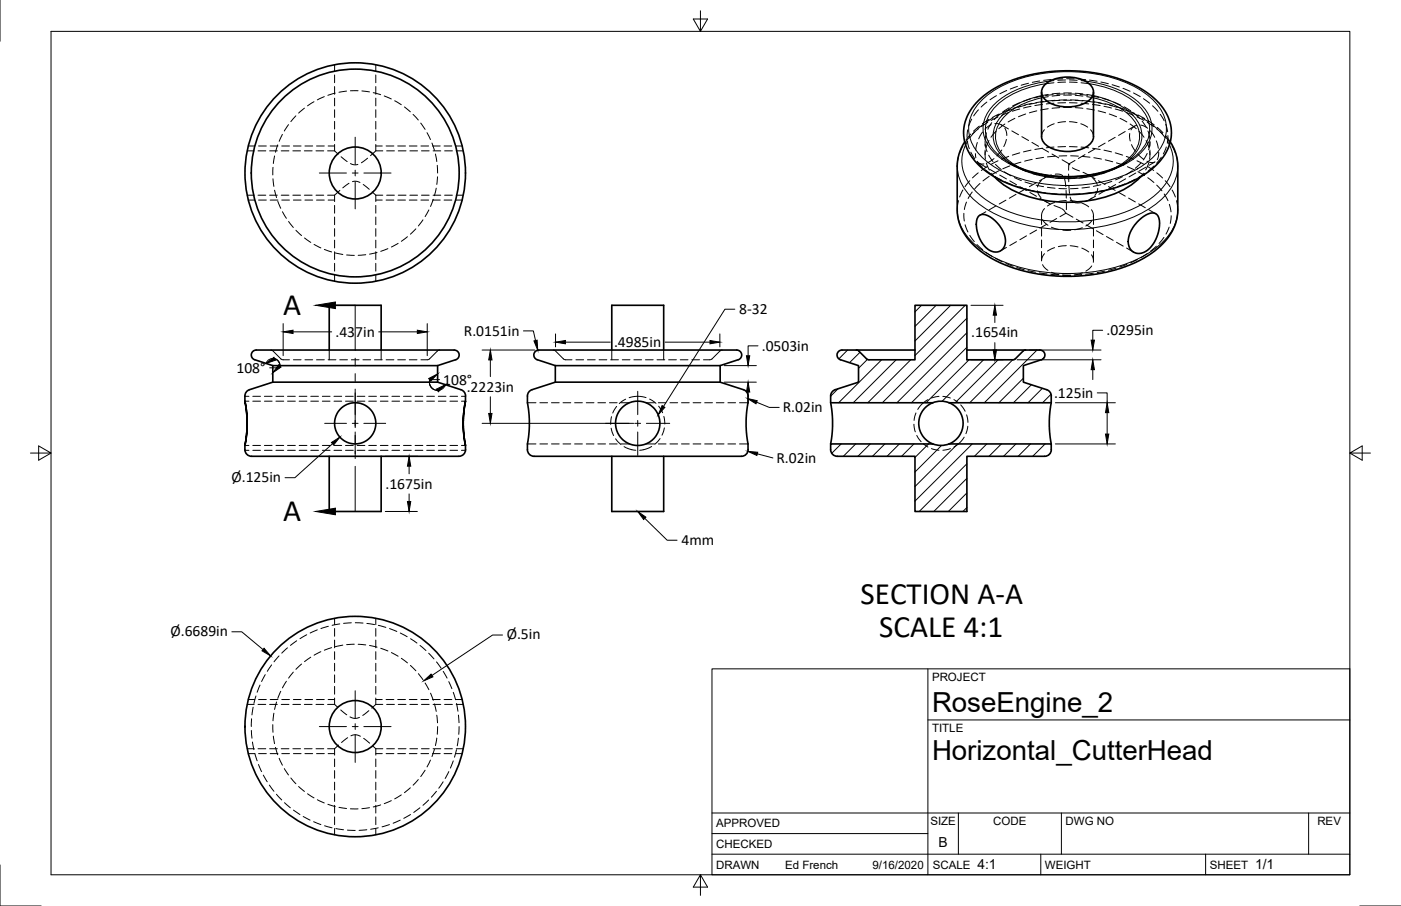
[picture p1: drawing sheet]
<svg xmlns="http://www.w3.org/2000/svg" width="432mm" height="279mm" viewBox="0 0 432 279" stroke-linecap="round" stroke-linejoin="round" font-family="sans-serif">
<!-- layer: Visible -->
<g fill="none" stroke="#000" stroke-width=".51">
<path d="M301.8 30.8l3.5-2.8 4-2.2 4.2-1.6 5.3-1.4 4.9-.7 4.6-.3 6.1 .3 4.8 .7 5.3 1.4 4.2 1.6 4 2.2 3.5 2.8 2.8 3.4 1.4 2.8 .6 3.2-.2 3.2-.7 2.2-1.1 2-1.4 2-2 2-4.5 3.2-5.2 2.4-6.3 1.7-7.1 1h-7.3l-7.5-1.1-5.5-1.6-5.8-2.7-2.3-1.5-2.3-1.9-1.5-1.7-1.6-2.2-.9-2.1-.7-2.4-.1-2.3 .2-2 .7-2.1 1.1-2.1zM321 28.4v13.7a4.9 4.9 0 0 0 4.3 4.1 11.4 11.4 0 0 0 10.8-2l.8-1.3 .1-.8v-13.7M321.9 26.3a11.4 11.4 0 0 1 14.3 0 3.3 3.3 0 0 1-1.5 5.3 12.2 12.2 0 0 1-12.2-.5 3.1 3.1 0 0 1-.6-4.8zM297.3 43.8l-1.3 2.4-.9 3.6-.1 15.2 .7 4 1.1 2.3 1.2 2 2.2 2.4 3.2 2.6 3.5 2.1 3 1.3 4.2 1.5 4.5 1.1 5.1 .7 4.1 .2 4.9-.1 5.2-.6 4.6-.9 4.3-1.3 4.3-1.9 3.3-1.9 2.5-1.9 2.8-2.9 1.6-2.4 .8-1.7 .6-1.9 .3-2.7-.1-15.2-.9-3.6-1.3-2.4M306.5 54.5a29.3 29.3 0 0 0 19 7.7 35.6 35.6 0 0 0 24.2-5.9l1.8-1.8M311 50.2l4.4 2 3.8 1.2 4.5 .8 5 .3 5.6-.3 4.5-.8 3.9-1.2 4.3-2M301.6 66.6l.6-.3 .9-.2 2.1 .8 1.9 1.6 1.7 2.2 .8 1.9 .3 1.8-.4 1.8-1 1.1-1.3 .4-1.6-.2-1.6-1-1.5-1.9-1.1-2.3-.4-2v-2.2zM350.6 68.3l2.6-2 1.3-.5 1-.1 .9 .3 .5 .7 .5 2.1-.5 3.1-1.4 3.2-1.9 2.1-1.1 .7-1.4 .3-1.1-.2-1.3-.8-.6-.9-.4-1.6 .1-1.3 .6-1.8 .9-1.6zM84.1 117.9h50.8M84.1 112.8h50.8M84.1 112.8l-5.6-1.9a1.6 1.6 0 0 1-.9-2 1.6 1.6 0 0 1 2.1-.9h59.2a1.78 1.78 0 0 1 2 .4 1.78 1.78 0 0 1 .3 2.1l-.7 .4-5.6 1.9M84.1 117.9l-7.2 2.3a2.04 2.04 0 0 0-1.4 1.9v1.6"/>
<path d="M84.1 112.8v5.1M101.5 108v-13.9h16v13.9M134.9 117.9l7.2 2.3a2.04 2.04 0 0 1 1.4 1.9v1.6M134.9 112.8v5.1M171.2 117.9l-7.2 2.3a2.04 2.04 0 0 0-1.4 1.9v2.1l.6 5.3-.2 3.9-.4 3.5a3.1 3.1 0 0 0 1 3.5 44 44 0 0 0 9.8 .3h47.4a39.5 39.5 0 0 0 8.8-.3 2.04 2.04 0 0 0 1-1.7l-.6-7.1 .1-3.9 .4-3.5a3.8 3.8 0 0 0-.5-3.5l-.8-.5-7.2-2.3M171.2 117.9h50.8M171.2 112.8h50.8M171.2 112.8l-5.6-1.9a1.6 1.6 0 0 1-.9-2 1.6 1.6 0 0 1 2-.9h59.3a1.78 1.78 0 0 1 2 .4 1.78 1.78 0 0 1 .3 2.1l-.8 .4-5.5 1.9M171.2 112.8v5.1M188.6 108v-13.9h16v13.9M222 112.8v5.1M263.9 108h-4.4a1.53 1.53 0 0 0-1.5 1.2 1.53 1.53 0 0 0 1 1.7l5.6 1.9v5.1l-7.2 2.3a2.04 2.04 0 0 0-1.4 1.9v2.1h31.5"/>
<path d="M263.9 108h18.1M264 107.9l.5 .2 3 2.8 14.5 .1v-16.9h16v16.9l14.5-.1 2.8-2.7 .8-.3M298 108h18.1M316.1 108h4.4a1.53 1.53 0 0 1 1.5 1.2 1.53 1.53 0 0 1-1 1.7l-5.6 1.9v5.1l7.2 2.3a2 2 0 0 1 1.4 1.9v2.1h-31.5l1.7 1 1.4 1.5 1 2 .2 1.7-.2 1.8-.8 2-1.5 1.6-1.8 1.1h31.5a3.1 3.1 0 0 1-1 3.5l-1 .3h-24v17h-16v-17h-24a2.04 2.04 0 0 1-2-2v-1.8h31.5M75.5 137.4a2.44 2.44 0 0 0 2 3.3h56.2a39.5 39.5 0 0 0 8.8-.3 2.58 2.58 0 0 0 1-3M75.5 123.7l.7 6.2-.1 3.6-.6 3.9 .7-6.2-.1-3.6zM143.5 123.7l-.7 6.2 .1 3.6 .6 3.9-.7-6.2 .1-3.6zM256 124.2l.6 5.3-.1 3.9-.5 3.5M287.5 124.2l-1.7 1-1.4 1.5-.8 1.5-.4 2 .2 2 .8 2 1.5 1.6 1.8 1.1M292.5 124.2l-1.4-.4-1.5-.1-2.1 .5M292.5 136.9l-2.1 .5-1.5-.1-1.4-.4M324 124.2l-.6 5.3 .1 3.9 .5 3.5"/>
<path d="M101.5 140.7v17h16v-17M188.6 140.7v17h16v-17"/>
<circle cx="109.5" cy="53.4" r="34"/>
<circle cx="109.5" cy="53.4" r="8"/>
<circle cx="109.5" cy="53.4" r="32"/>
<circle cx="109.5" cy="130.6" r="6.4"/>
<circle cx="196.6" cy="130.5" r="6.8"/>
<circle cx="109.5" cy="224.1" r="8"/>
<circle cx="109.5" cy="224.1" r="34"/>
</g>
<!-- layer: Hidden -->
<g fill="none" stroke="#000" stroke-width=".31">
<path d="M103.1 20v1.9M115.8 20v1.9M88.9 38.4l-1.3 2M91.2 35.7l-1.6 1.8M93.8 33.4l-1.8 1.5M96.8 31.4l-2 1.2M99.9 29.8l-2.1 1M103.1 23.1v2.4M103.1 26.7v2.4M103.1 30.3v2.4M103.1 33.8v2.4M103.1 37.4v2.4"/>
<path d="M103.3 28.7l-2.3 .7M106.8 28.1l-2.3 .3M110.4 28h-2.4M111.5 28l2.4 .3M115 28.6l2.3 .6M115.8 23.1v2.4M115.8 26.7v2.4M115.8 30.3v2.4M115.8 33.8v2.4M115.8 37.4v2.4M118.4 29.6l2.2 .9M121.6 31.1l2.1 1.2"/>
<path d="M124.7 33l1.8 1.5M127.3 35.3l1.6 1.7M129.7 38l1.3 1.9M301.8 38.9l-1.8 1.6M304.8 36.9l-2 1.3M305.5 38.5l-1.9 1.3M305.7 37.8l-1.2 2.1M306.6 38.1l1.2 .1 1.1 .5M307.9 35.2l-2.1 1.1M308.1 35.3l-1.7 1.6M308.6 38.5l2.2 1.3M309.7 39.5l.4 1 .2 1.3"/>
<path d="M309.7 38.2l-1.9 1.5M311 33.3l-1.9 1.2M311.2 33.8l-2.2 .9M312.8 36.5l-2.1 1.1M314.2 31.7l-2.1 1M314.6 32.7l-2.3 .7M316.1 35.2l-2.2 .8M317.6 30.5l-2.3 .8M318.1 31.9l-2.3 .5M319.6 34.2l-2.3 .6M321.1 29.7l-2.4 .5M321.6 31.3l-2.3 .4"/>
<path d="M323.1 33.5l-2.4 .4M324.6 29.2l-2.4 .3M324.9 38.2l-2.1 1M325.2 30.9l-2.4 .3M326.6 33.2l-2.3 .2M327.8 33.1h2.4M328.1 29l-2.3 .1M328.4 37.5l-2.3 .3M328.7 30.8l-2.4 .1M329.3 29h2.4M329.6 37.5l2.4 .3M329.9 30.8l2.4 .1"/>
<path d="M331.4 33.2l2.4 .2M332.9 29.1l2.3 .3M333.1 38.2l2.1 1M333.5 31l2.4 .2M334.9 33.5l2.4 .4M336.4 29.6l2.3 .5M337 31.4l2.4 .4M338.5 34.2l2.3 .6M339.9 30.4l2.2 .7M340.6 32l2.3 .6M341.9 35.2l2.2 .8M343.2 31.5l2.2 .9"/>
<path d="M344 32.9l2.3 .7M345.2 36.5l2.1 1.1M346.5 33l2 1.2M347.4 34l2.2 .9M348.3 38.2l1.9 1.5M349.4 34.9l1.8 1.6M349.7 38.9l-1.9 1.1M350.4 38.6l-1.2 .6-.6 .8M350.7 35.4l2.1 1.2M351.6 38.6l1.4 .4 .7 .6M352 37.4l1.3 1.9M353.8 37.2l1.9 1.3"/>
<path d="M356.7 39.3l1.7 1.6M76.2 46.5h2.1M79.5 46.5h2.4M83.1 46.5h2.4M84.1 51.6v2.4M84.1 55.1l.3 2.4M84.6 48.1l-.4 2.3M84.6 58.7l.6 2.2M85.6 44.7l-.7 2.2M86.7 46.5h2.3M87 41.4l-1 2.2M90.3 46.5h2.3"/>
<path d="M93.8 46.5h2.4M97.4 46.5h2.4M101 46.5h2.1M103.1 46.5l1.1 1M103.1 41v2.4M103.1 44.6v1.9M104.8 58.7l-1.7 1.5M105.1 48.3l1.9 1.5M107.6 56.5l-2 1.4M108 50.4l1.3 .4 1-.1M108.6 56l1-.1 1.3 .4M112 56.9l1.8 1.5"/>
<path d="M113.3 48.8l-1.9 1.4M114.7 59.2l1.1 1M115.8 46.5l-1.6 1.5M115.8 41v2.4M115.8 44.6v1.9M115.8 46.5h2.2M119.2 46.5h2.4M122.7 46.5h2.4M126.3 46.5h2.4M129.9 46.5h2.4M131.6 40.9l1.1 2.1M133.1 44.1l.8 2.3"/>
<path d="M133.5 46.5h2.3M134.2 47.5l.4 2.3M134.5 58l-.6 2.3M134.8 51l.1 2.4M134.9 54.5l-.3 2.4M137 46.5h2.4M140.6 46.5h2.2M299.2 41.3l-1.5 1.9M300.6 47.4l.2 1.2M301.2 49.7l1 .8h1.1M301.2 43.9l-.5 2.4M301.8 50.4l2.2 1.2"/>
<path d="M302.8 40.7l-1.2 2.1M303.6 43.6v1.5M303.6 46.3v1.5M303.7 44.5l.5 2.3M303.7 46.7v2.4M304 50.2l.9 2.2M304 41l-.4 2.3M304.7 47.9l1.3 1.9M304.8 43.3l-.9 2.3M305 52.2l2.1 1.2M305.6 53.4l.9 1.2M306.4 48.9l-2 1.3"/>
<path d="M306.8 50.7l1.8 1.6M307 40.5l-1.6 1.8M308.1 54l2.1 1.2M308.8 46.2l-1.5 1.9M309.5 53l2.1 1.2M310.2 43l-.8 2.2M311 50.2l2.9 1.6M311.2 55.8l2.1 1.2M311.8 40.4l2.1 1.2M312.6 54.8l2.2 .9M313.1 59.9l-2 1.2M314.3 57.6l2.1 1.2"/>
<path d="M314.9 42.1l2.1 1.2M315 52.3l2.2 .9M315.9 56.1l2.3 .7M316.3 58.2l-2.1 1.2M317.4 59.4l2.1 1.1M318.1 43.9l2 1.2M318.3 53.6l2.4 .6M319.3 57.1l2.3 .5M319.3 56.4l-2 1.2M319.7 58.8l.4 1.1 .7 1M321 55.6l-.8 1-.4 1.1M321.1 45.7l2.1 1.2"/>
<path d="M321.8 54.4l2.4 .4M321.9 40l-.5 .7-.4 1.4M322.2 54.7l-1.8 1.1M322.8 57.8l2.4 .2M324.1 54l-2.2 .9M324.2 47.5l2.1 1.2M325.2 53.7h1.4l.9 .5M325.4 54.9l2.3 .2M326.3 58.1l2.4 .1M327.3 49.3l2.2 1.2M328.1 55.2l.4 2.3M328.6 58.7l.1 2.4"/>
<path d="M329.4 53.7v2.3M329.5 57.3l.1 2.3M329.7 50.8l-.2-.3-.1 2M330.5 51.7l2.2 1M331.3 55l-2.4 .1M331.3 49.5l-1.8 1M332.3 58.1l-2.4 .1M333.8 53.1l2.1 1.1M334.4 47.7l-2 1.2M334.9 54.7l-2.4 .2M335.3 53.9l2.2 1.2M335.8 57.7l-2.3 .3"/>
<path d="M336.1 40l.6 .7 .3 1.4M336.8 55l1.4 1.9M337.5 45.9l-2.1 1.2M338.3 58.1l-.2 1.1-.7 1M338.3 53.9l-2.3 .5M338.5 55.7l2.1 1.2M339.3 57l-2.3 .5M340.6 44.1l-2.1 1.2M340.8 58.7l-2.1 1.2M341.7 57.5l2 1.2M341.8 52.9l-2.3 .7M342.7 55.9l-2.3 .7"/>
<path d="M343.7 42.4l-2.1 1.1M343.9 56.9l-2.1 1.2M344.7 59.3l2.1 1.2M345 51.3l-2.1 1.1M345.9 54.5l-2.1 1M346.8 40.6l-2.1 1.2M346.9 55.1l-2 1.2M347 50.2l-1.7 1M348.2 41.2l.1 2.3M348.7 44.6l1.2 2.1M349 52.6l-2 1.3M350.1 53.4l-2.1 1.1"/>
<path d="M350.7 47.6l1.8 1.5M351.1 40.5l1.5 1.8M351.6 50.3l-1.7 1.6M352.4 53.4l-.9 1.2M353.1 51.6l-2 1.2M353.2 43.3l.9 2.2M353.5 49.7l1.2 .4 1.1-.1M353.6 47.3l-1.2 2M353.8 40.4l.6 2.3M354.1 50.2l-1 2.2M354.4 46.7l-.1 2.4M354.4 43.9l-.4 2.3"/>
<path d="M354.4 43.6v1.5M354.4 46.3v1.5M354.6 40.4l1.3 2M356 49.9l-1.8 1.1M356.4 43.4l.6 2.3M357.1 46.9l-.4 2.3M359.2 41.8l1.5 2M76.2 60.2h2.1M79.5 60.2h2.4M83.1 60.2h2.4M85.6 62.1l.9 2.1M86.7 60.2h2.3"/>
<path d="M87 65.3l1.3 2M88.9 68.3l1.5 1.8M90.3 60.2h2.3M91.2 71l1.7 1.6M93.8 60.2h2.4M93.9 73.4l1.9 1.4M96.8 75.4l2.1 1.1M97.4 60.2h2.4M100 76.9l2.2 .8M101 60.2h2.1M103.1 60.2v2M103.1 63.4v2.3"/>
<path d="M103.1 66.9v2.4M103.1 70.5v2.4M103.1 74.1v2.4M103.1 77.6v2.4M103.3 78l2.4 .5M106.8 78.6l2.4 .2M112.7 78.5l-2.3 .2M115.8 60.2v2M115.8 63.4v2.3M115.8 66.9v2.4M115.8 70.5v2.4M115.8 74.1v2.4"/>
<path d="M115.8 77.6v2.4M115.8 60.2h2.2M116.2 77.9l-2.3 .5M119.2 60.2h2.4M119.5 76.7l-2.2 .8M122.7 75.1l-2.1 1.1M122.7 60.2h2.4M125.6 73l-1.9 1.4M126.3 60.2h2.4M128.2 70.6l-1.7 1.6M129.9 60.2h2.4M130.4 67.8l-1.5 1.9"/>
<path d="M132.2 64.7l-1.2 2.1M133.5 60.2h2.3M133.5 61.5l-.8 2.2M137 60.2h2.4M140.6 60.2h2.2M303.8 65.3l-1.8 1.1M307 63.5l-2.1 1.2M310 61.7l-2 1.2M310.2 76.3l-1.8 1.1M313.3 74.5l-2.1 1.2M316.4 72.7l-2.1 1.2M319.5 71l-2.1 1.1"/>
<path d="M320.5 61.1l2.2 1.3M321 66.4v2.8M321 70.4v2.4M321 74v2.4M321 77.6v2.8M321.3 67.7l.8 1.1 .9 .7M321.7 61.7l2.1 1.2M321.9 64.3l-.6 .9-.3 1.3M321.9 78.2l-.8 1.3-.1 1M322.6 69.2l-2.1 1.2M324 70.1l2.4 .7M324.8 63.4l2.3 .9"/>
<path d="M325 62.5l-2.2 1M325 76.4l-2.2 1M325.7 67.4l-2.1 1.2M327.2 64.3l1.3 1.4M327.6 71h2.4M328.5 65.7l2.2 1.3M328.5 65.7l-1.8 1.1M328.6 61.8l-2.4 .3M328.6 75.8l-2.4 .3M328.7 62.3v2.4M329.8 61.9l2.5 .3M329.8 60.8l.4 1 .6 .5"/>
<path d="M329.8 75.8l2.5 .4M331 62.4l.9 .2 1.4-.1M331.7 67.6l2.1 1.2M333.4 62.6l2.2 1.2M333.4 76.5l2.2 1.2M333.6 70.2l-2.4 .7M334.8 69.4l2.1 1.1M336.4 64.7l.6 1.2v1.1M336.4 78.6l.6 1.2v1.1M336.5 68.1l-1.8 1.6M336.5 61.1l-2 1.1M337 66.4v2.8"/>
<path d="M337 70.4v2.4M337 74v2.4M337 77.6v2.8M337.7 60.5l-1.9 1.1M337.9 71.2l2.1 1.1M341 72.9l2.1 1.2M344.1 74.7l2.1 1.2M347.2 76.5l2.2 1.3M347.8 61.1l2.1 1.2M350.9 62.9l2.1 1.2M354 64.7l2.2 1.2M103.1 81.2v2.4"/>
<path d="M103.1 84.8v2M115.8 81.2v2.4M115.8 84.8v2M321.3 81.6l.4 .7 1.3 1.1M324 84l2.4 .7M327.6 84.9h2.4M333.6 84.1l-2.4 .7M336.5 82l-1.8 1.6M83.4 108l.6 .1 2.8 2.7 2.4 .2M90.4 111h2.4M94 111h2.4M97.6 111h2.3"/>
<path d="M101.1 111h2.4M101.5 108v3M104.7 111h2.4M108.3 111h2.4M111.9 111h2.3M115.4 111h2.4M117.5 108v3M119 111h2.4M122.6 111h2.4M126.2 111h2.3M135.5 108l-.5 .1-2.9 2.7-2.4 .2M170.5 108l.6 .1 2.8 2.7 2.4 .2"/>
<path d="M177.5 111h2.4M181.1 111h2.4M184.6 111h2.4M188.2 111h2.4M188.6 108v3M191.8 111h2.4M195.4 111h2.3M198.9 111h2.4M202.5 111h2.4M204.6 108v3M206.1 111h2.4M209.7 111h2.3"/>
<path d="M213.2 111h2.4M222.6 108l-.6 .1-2.8 2.7-2.4 .2M75.5 137.4h1.2M75.5 123.7h1.2M77.9 137.4h2.4M77.9 123.7h2.4M81.5 137.4h2.4M81.5 123.7h2.4M85 137.4h2.4M85 123.7h2.4M88.6 137.4h2.4M88.6 123.7h2.4"/>
<path d="M92.2 137.4h2.4M92.2 123.7h2.4M95.8 137.4h2.3M95.8 123.7h2.3M99.4 137.4h2.3M99.4 123.7h2.3M102.9 137.4h2.4M102.9 123.7h2.4M106.5 137.4h2.4M106.5 123.7h2.4M110.1 137.4h2.4M110.1 123.7h2.4"/>
<path d="M113.6 137.4h2.4M113.6 123.7h2.4M117.2 137.4h2.4M117.2 123.7h2.4M120.8 137.4h2.4M120.8 123.7h2.4M124.4 137.4h2.3M124.4 123.7h2.3M127.9 137.4h2.4M127.9 123.7h2.4M131.5 137.4h2.4M131.5 123.7h2.4"/>
<path d="M135.1 137.4h2.4M135.1 123.7h2.4M138.7 137.4h2.3M138.7 123.7h2.3M142.2 137.4h1.3M142.2 123.7h1.3M162.6 124.2h2.6M162.6 136.9h2.6M166.4 124.2h2.4M166.4 136.9h2.4M170 124.2h2.3M170 136.9h2.3"/>
<path d="M173.5 124.2h2.4M173.5 136.9h2.4M177.1 124.2h2.4M177.1 136.9h2.4M180.7 124.2h2.4M180.7 136.9h2.4M184.3 124.2h2.3M184.3 136.9h2.3M187.8 124.2h2.4M187.8 136.9h2.4M188.4 132.1l.7 2.2M188.5 128.5l-.3 2.4"/>
<path d="M189.7 135.3l1.6 1.8M190.1 125.3l-1.3 2.1M191.4 124.2h2.6M191.4 136.9h2.6M192.3 137.7l1.9 .8 1.8 .4M192.8 123.1l-1.9 1.4M199.1 124.2h2.6M199.1 136.9h2.6M199.1 122.6l-2.9-.4-2.3 .4M200.2 123.1l2 1.3M200.9 137.7l-2 .8-1.8 .4M202.9 124.2h2.4"/>
<path d="M202.9 136.9h2.4M203 125.3l1.2 2M203.4 135.2l-1.6 1.8M204.6 128.4l.3 2.4M204.8 132l-.8 2.2M206.5 124.2h2.4M206.5 136.9h2.4M210 124.2h2.4M210 136.9h2.4M213.6 124.2h2.4M213.6 136.9h2.4M217.2 124.2h2.4"/>
<path d="M217.2 136.9h2.4M220.8 124.2h2.3M220.8 136.9h2.3M224.3 124.2h2.4M224.3 136.9h2.4M227.9 124.2h2.6M227.9 136.9h2.6M281.7 130.8l.4 2.4M282.3 127.4l-.6 2.2M282.6 134.3l1.3 1.9M284.6 136.9l1.4 1M286 123.2l-1.6 1.2-1.5 1.9"/>
<path d="M287.1 138.3l2.3 .6M289.4 122.2l-2.3 .5M290.6 122.2l2.3 .5M292.9 138.3l-2.3 .6M294 123.2l1.4 1M296.1 124.9l1.4 1.9M297.2 134.8l-1.4 1.7-1.8 1.4M297.9 127.9l.4 2.4M298.3 131.4l-.6 2.4M88.6 199.8l-1.8 1.6M91.4 197.6l-1.9 1.4M94.5 195.7l-2 1.3"/>
<path d="M97.8 194.2l-2.2 1M101.2 193.1l-2.3 .7M102.2 199.7l-2.2 .8M103.1 190.7v1.9M103.1 193.8v2.4M103.1 197.4v2.4M104.7 192.4l-2.3 .4M105.7 198.9l-2.4 .5M108.3 192.1l-2.4 .1M109.2 198.7l-2.4 .1M109.5 192l2.4 .2M110.4 198.7l2.3 .2"/>
<path d="M113.1 192.3l2.3 .3M113.9 199.1l2.3 .5M115.8 190.7v1.9M115.8 193.8v2.4M115.8 197.4v2.4M116.6 192.8l2.3 .7M117.3 199.9l2.2 .8M120.1 193.8l2.2 .9M123.4 195.2l2.1 1.2M126.5 197l2 1.3M129.5 199.1l1.8 1.5M76.2 217.2h2.1"/>
<path d="M78 218.1l-.3 2.4M78.9 214.6l-.6 2.3M79.5 217.2h2.4M80.1 211.3l-.9 2.2M81.7 208l-1.1 2.2M83.1 217.2h2.4M83.7 205l-1.3 2M84.4 219.9l-.3 2.4M85.2 216.5l-.6 2.3M86 202.3l-1.5 1.8M86.5 213.2l-.9 2.2M86.7 217.2h2.3"/>
<path d="M88.3 210.1l-1.3 2M90.3 217.2h2.3M90.4 207.3l-1.5 1.8M92.9 204.8l-1.7 1.6M93.8 217.2h2.4M95.8 202.7l-1.9 1.3M97.4 217.2h2.4M98.9 201l-2.1 1.1M101 217.2h2.1M103.1 217.2l1 .9M103.1 201v2.4M103.1 204.6v2.3"/>
<path d="M103.1 208.1v2.4M103.1 211.7v2.4M103.1 215.3v1.9M105 218.9l1.9 1.5M113.7 219.2l-1.9 1.4M115.8 217.2l-1.2 1.2M115.8 201v2.4M115.8 204.6v2.3M115.8 208.1v2.4M115.8 211.7v2.4M115.8 215.3v1.9M115.8 217.2h2.2"/>
<path d="M119.2 217.2h2.4M120.6 201.3l2.1 1.1M122.7 217.2h2.4M123.7 203l1.9 1.4M126.3 217.2h2.4M126.5 205.2l1.7 1.7M128.9 207.8l1.5 1.8M129.9 217.2h2.4M131 210.6l1.2 2.1M132.1 201.4l1.7 1.8M132.7 213.8l.8 2.2M133.5 217.2h2.3"/>
<path d="M133.9 217.1l.6 2.3M134.5 204.1l1.4 2M136.6 207.1l1.2 2M137 217.2h2.4M138.3 210.2l1 2.2M139.7 213.5l.7 2.3M140.6 217.2h2.2M140.7 217l.4 2.3M76.2 230.9h2.1M77.5 225.3l.2 2.3M77.5 221.7l-.1 2.3M77.8 228.8l.5 2.4"/>
<path d="M78.5 232.3l.7 2.3M79.5 230.9h2.4M79.7 235.8l.9 2.2M81.2 239l1.2 2.1M83.1 230.9h2.4M84.1 223.5v2.3M84.2 227l.4 2.3M84.9 230.5l.7 2.2M86 233.8l1 2.2M86.7 230.9h2.3M87.6 237l1.3 2M89.6 239.9l1.6 1.8"/>
<path d="M90.3 230.9h2.3M93.8 230.9h2.4M97.4 230.9h2.4M101 230.9h2.1M103.1 230.9v2M103.1 234.1v2.3M103.1 237.6v2.4M104.4 229.8l-1.3 1.1M107.1 227.5l-1.8 1.5M107.9 221.1l1.4 .5 1.5-.4M108.2 226.9l1.4-.3 1.5 .5M112.1 227.7l1.8 1.5"/>
<path d="M114.8 230l1 .9M115.8 230.9v2M115.8 234.1v2.3M115.8 237.6v2.4M115.8 230.9h2.2M119.2 230.9h2.4M122.7 230.9h2.4M126.3 230.9h2.4M129.9 230.9h2.4M131 237.5l-1.3 2M132.7 234.4l-1.1 2.1M133.5 230.9h2.3"/>
<path d="M133.9 231.1l-.8 2.2M134.6 227.6l-.4 2.3M134.6 220.6l.3 2.3M134.9 224.1l-.1 2.3M137 230.9h2.4M138.3 238l-1.1 2.1M139.7 234.7l-.9 2.2M140.6 230.9h2.2M140.7 231.2l-.6 2.3M141.3 227.6l-.4 2.4M141.3 220.5l.2 2.4M141.5 224.1l-.1 2.4"/>
<path d="M83 242.1l1.4 1.9M85.2 244.9l1.6 1.8M87.7 247.5l1.8 1.6M90.4 249.8l2 1.4M92 242.5l1.8 1.6M93.5 251.8l2.1 1.1M94.8 244.8l2 1.3M96.7 253.4l2.2 .9M97.8 246.6l2.1 1M100 254.7l2.3 .6M101 248l2.3 .7M103.1 241.2v2.4"/>
<path d="M103.1 244.8v2.4M103.1 248.3v2.4M103.1 251.9v2.4M103.1 255.5v2M103.5 255.5l2.4 .4M104.5 249l2.3 .3M107.1 256l2.4 .1M108 249.4h2.4M113.1 255.9l-2.4 .2M113.9 249.1l-2.4 .3M115.8 241.2v2.4M115.8 244.8v2.4"/>
<path d="M115.8 248.3v2.4M115.8 251.9v2.4M115.8 255.5v2M116.6 255.3l-2.4 .4M117.3 248.2l-2.3 .7M120 254.3l-2.2 .7M120.6 246.9l-2.2 .9M123.4 252.9l-2.2 1M123.7 245.1l-2.1 1.3M126.5 243l-1.8 1.5M126.5 251.2l-2.1 1.2M128.9 240.4l-1.6 1.7"/>
<path d="M129.4 249.1l-1.9 1.4M132.1 246.7l-1.7 1.6M134.5 244l-1.6 1.9M136.6 241.1l-1.4 2"/>
</g>
<!-- layer: Hidden Narrow -->
<g fill="none" stroke="#000" stroke-width=".31">
<path d="M299.5 36.7l-.9 2.2M301.5 39.8l-1.8 1.5M301.6 33.9l-1.5 1.8M303.1 38.3l-1.8 1.5M304.2 31.5l-1.8 1.5M304.4 37.7l-1.9 1.4M306.1 36.3l-2 1.3M307.1 29.5l-2 1.3M307.6 36.1l-2.1 1M309.3 34.7l-2.2 1.1M310.3 27.9l-2.2 1M310.9 34.7l-2.2 .9"/>
<path d="M312.6 33.5l-2.2 .8M313.6 26.6l-2.2 .9M314.3 33.6l-2.3 .7M316 32.4l-2.2 .7M317 25.7l-2.3 .6M317.8 32.8l-2.4 .5M319.5 31.7l-2.3 .5M320.5 25l-2.3 .4M321.3 32.2l-2.4 .4M323.1 31.2l-2.4 .3M323.1 29.1l-2.1 .4M323.1 29.8l-2.1 .4"/>
<path d="M324 24.5l-2.4 .3M324.8 31.8l-2.3 .2M324.8 25.5l-2.5 .3M324.8 24.8l-1.2 .2M326.6 31l-2.3 .1M326.6 28.7l-2.3 .3M326.6 29.4l-2.3 .2M327.5 24.3l-2.3 .1M327.8 30.9h2.4M327.8 28.7h2.4M327.8 29.3h2.4M328.4 31.7l-2.4 .1"/>
<path d="M328.4 24.7l-2.4 .1M328.4 25.3l-2.4 .1M328.7 24.3h2.4M329.6 31.7l2.4 .1M329.6 24.7l2.4 .1M329.6 25.3l2.4 .1M331.4 28.7l2.4 .3M331.4 29.4l2.4 .2M331.4 31l2.4 .1M332.3 24.4l2.3 .2M333.2 31.8l2.4 .2M333.2 25.5l2.5 .3"/>
<path d="M333.2 24.8l1.2 .2M334.9 29.1l2.1 .4M334.9 29.8l2.1 .4M335 31.2l2.3 .3M335.8 24.7l2.3 .4M336.7 32.2l2.4 .4M338.5 31.7l2.3 .5M339.3 25.3l2.3 .5M340.3 32.8l2.3 .5M342 32.5l2.3 .6M342.8 26.1l2.2 .7M343.7 33.6l2.3 .7"/>
<path d="M345.4 33.5l2.3 .8M346.1 27.2l2.2 1M347.1 34.7l2.2 .9M348.8 34.7l2.1 1.1M349.4 28.7l2 1.1M350.4 36l2.2 1.1M351.9 36.3l2.1 1.3M352.4 30.4l1.9 1.4M353.6 37.7l2 1.4M354.9 38.3l1.9 1.5M355.2 32.6l1.7 1.7M356.5 39.8l1.8 1.5"/>
<path d="M357.6 35.2l1.2 2.1M359.3 38.4l.6 2.2M76.5 45h2M79.7 45h2.4M83.3 45h2.4M86.8 45h2.4M90.4 45h2.4M94 45h2.4M97.6 45h2.3M101.1 45h2M115.8 45h2M119 45h2.4"/>
<path d="M122.6 45h2.4M126.2 45h2.3M129.7 45h2.4M133.3 45h2.4M136.9 45h2.4M140.4 45h2M295.4 48.3l-.4 2.9M296.8 58.6l-1 2.1M296.8 45.1l-1 2.1M298.2 43.6l.5 2.3M298.3 43.5l-.7 1.2M298.3 40l-.3 2.4"/>
<path d="M298.9 55.7l-1.5 1.9M298.9 42.2l-1.5 1.9M299.2 46.9l1.2 2.1M299.6 59.2l-1.2 2M300.4 40.7l-1.5 1.8M301.2 49.9l1.6 1.7M301.5 53.3l-1.8 1.6M302 56.6l-1.6 1.7M303.7 52.4l1.9 1.4M304.4 51.3l-1.9 1.3M304.9 54.4l-1.9 1.4M306.6 54.4l2.1 1.2"/>
<path d="M307.6 49.6l-2.1 1.1M308 52.6l-2.1 1.1M309.8 56.1l2.1 .9M310.9 48.2l-2.2 .9M311 50.2l1.8 .9M311.3 51.2l-2.2 .9M311.9 50.7l1 .6M313 57.4l2.3 .7M313.9 51.6l2.2 .9M314 51.9l2.2 .9M314.3 47.1l-2.3 .7M314.7 50l-2.3 .7"/>
<path d="M315.2 52.1l2.7 1.1M316.4 58.4l2.3 .5M317.3 52.8l2.3 .6M317.3 53.2l2.3 .7M317.8 46.3l-2.4 .5M318.1 49.1l-2.3 .6M319 53.5l2.3 .6M319.9 59.1l2.3 .4M320.7 54.2l2.4 .4M320.7 53.7l2.4 .4M321.3 45.7l-2.4 .4M321.6 48.5l-2.3 .4"/>
<path d="M322.5 54.3l2.3 .4M323.4 59.6l2.4 .2M324.3 54.2l2.3 .2M324.3 54.8l2.3 .2M324.8 45.4l-2.3 .2M325.2 48.2l-2.4 .2M326.1 54.8l2.3 .1M327 59.9h2.3M327.8 55.1h2.4M327.8 54.5h2.4M328.4 45.2l-2.3 .1M328.8 48l-2.4 .1"/>
<path d="M329.6 45.2l2.4 .1M330 48l2.4 .2M332 54.8l-2.4 .1M332.9 59.8l-2.4 .1M333.2 45.4l2.4 .2M333.6 48.2l2.3 .3M333.8 54.8l-2.4 .2M333.8 54.2l-2.4 .2M335.5 54.3l-2.3 .4M336.4 59.4l-2.3 .3M336.7 45.7l2.4 .4M337.1 48.6l2.4 .5"/>
<path d="M337.3 54.2l-2.4 .4M337.3 53.7l-2.3 .4M339 53.5l-2.3 .6M339.9 58.8l-2.3 .4M340.3 46.3l2.3 .5M340.6 49.3l2.3 .6M340.7 53.2l-2.2 .7M340.8 52.8l-2.3 .6M342.8 52.1l-2.7 1.1M343.3 57.9l-2.3 .6M343.7 47.1l2.3 .7M344 51.8l-2.2 1"/>
<path d="M344.1 50.2l2.3 .8M344.1 51.6l-2.2 .9M346.1 50.7l-1 .6M346.7 56.7l-2.3 .9M347 50.2l-1.8 .9M347.1 48.2l2.3 .9M347.5 51.4l2.2 1M349.9 55.3l-2.2 1M350.4 49.6l2.2 1.1M350.7 52.9l2.1 1.2M352.9 53.4l-2 1.3M353.6 51.3l2 1.3"/>
<path d="M353.8 54.8l1.8 1.5M355.6 51.2l-1.7 1.5M356.5 57.1l1.6 1.7M356.5 53.3l1.8 1.6M357.6 40.7l1.5 1.8M357.9 48.5l-1.4 1.9M358.8 59.8l1.2 2.1M359.1 55.7l1.5 1.9M359.1 42.2l1.5 1.8M359.5 45.3l-1 2.2M359.8 43.5l.6 1.2M360 41.8l-.2 2.4"/>
<path d="M361.3 58.6l1 2.1M361.3 45.1l1 2.1M362.6 48.3l.4 2.9M76.5 61.7h2M79.7 61.7h2.4M83.3 61.7h2.4M86.8 61.7h2.4M90.4 61.7h2.4M94 61.7h2.4M97.6 61.7h2.3M101.1 61.7h2M115.8 61.7h2"/>
<path d="M119 61.7h2.4M122.6 61.7h2.4M126.2 61.7h2.3M129.7 61.7h2.4M133.3 61.7h2.4M136.9 61.7h2.4M140.4 61.7h2M295.4 61.9l-.4 2.9M297.1 65.8l.1 2.4M297.5 69.3l.8 2.2M297.9 62.3l-.7 2.3M298.9 72.6l1.4 1.9"/>
<path d="M301.1 75.4l1.8 1.6M303.8 77.7l2 1.4M306.8 79.7l2.1 1.1M353.6 78.2l-2 1.3M356.4 75.9l-1.8 1.6M358.7 73.2l-1.5 1.9M360.3 70l-.9 2.2M360.4 63l.5 2.3M361 66.5l-.3 2.4M362.6 61.9l.4 2.9M310 81.2l2.3 .9M313.4 82.5l2.3 .7"/>
<path d="M316.8 83.5l2.4 .4M320.3 84.2l2.4 .3M323.9 84.6l2.4 .2M327.4 84.8h2.4M333.4 84.7l-2.4 .1M337 84.3l-2.4 .3M340.5 83.6l-2.3 .5M344 82.7l-2.3 .6M347.3 81.5l-2.2 .9M350.6 80l-2.2 1.1M75.5 122.2h1.2M75.5 138.9h1.2"/>
<path d="M77.9 138.9h2.4M77.9 122.2h2.4M81.5 138.9h2.4M81.5 122.2h2.4M85 138.9h2.4M85 122.2h2.4M88.6 138.9h2.4M88.6 122.2h2.4M92.2 138.9h2.4M92.2 122.2h2.4M95.8 138.9h2.3M95.8 122.2h2.3"/>
<path d="M99.4 138.9h2.3M99.4 122.2h2.3M102.9 138.9h2.4M102.9 122.2h2.4M106.5 138.9h2.4M106.5 122.2h2.4M110.1 138.9h2.4M110.1 122.2h2.4M113.6 138.9h2.4M113.6 122.2h2.4M117.2 138.9h2.4M117.2 122.2h2.4"/>
<path d="M120.8 138.9h2.4M120.8 122.2h2.4M124.4 138.9h2.3M124.4 122.2h2.3M127.9 138.9h2.4M127.9 122.2h2.4M131.5 138.9h2.4M131.5 122.2h2.4M135.1 138.9h2.4M135.1 122.2h2.4M138.7 138.9h2.3M138.7 122.2h2.3"/>
<path d="M142.2 138.9h1.2M142.2 122.2h1.3M76.5 215.7h2M79.7 215.7h2.4M83.3 215.7h2.4M86.8 215.7h2.4M90.4 215.7h2.4M94 215.7h2.4M97.6 215.7h2.3M101.1 215.7h2M115.8 215.7h2M119 215.7h2.4"/>
<path d="M122.6 215.7h2.4M126.2 215.7h2.3M129.7 215.7h2.4M133.3 215.7h2.4M136.9 215.7h2.4M140.4 215.7h2M76.5 232.4h2M79.7 232.4h2.4M83.3 232.4h2.4M86.8 232.4h2.4M90.4 232.4h2.4M94 232.4h2.4"/>
<path d="M97.6 232.4h2.3M101.1 232.4h2M115.8 232.4h2M119 232.4h2.4M122.6 232.4h2.4M126.2 232.4h2.3M129.7 232.4h2.4M133.3 232.4h2.4M136.9 232.4h2.4M140.4 232.4h2"/>
</g>
<!-- layer: Visible Narrow -->
<path d="M302.7 30.8a35.2 35.2 0 0 1 20.8-8.4 45 45 0 0 1 28.9 6 14 14 0 0 1 7.1 12 14.5 14.5 0 0 1-7.1 10.6 45.4 45.4 0 0 1-31.1 5.6 34.3 34.3 0 0 1-18.6-8.1 11.5 11.5 0 0 1 0-17.7zM321 29.5a20.5 20.5 0 0 0-13.8 8.2 8.6 8.6 0 0 0 2.5 11.2l2.2 1.8M321 30.2a19.5 19.5 0 0 0-13.2 8.1 8.4 8.4 0 0 0 2.6 10.8l2.2 1.6 2.6 1.4M322.4 25.8a27 27 0 0 0-15.9 7.5 9.5 9.5 0 0 0 .8 14.1l3.7 2.8M323.6 25a29 29 0 0 0-17.8 7.9 9.7 9.7 0 0 0 .6 14.2 31.5 31.5 0 0 0 20.4 7.5 36.8 36.8 0 0 0 22.5-5.5 11.7 11.7 0 0 0 5.7-10.4 13.4 13.4 0 0 0-7.6-9.7l-3.2-1.5-3.6-1.3-6.1-1.2M335.7 25.8a27 27 0 0 1 15.9 7.5 9.5 9.5 0 0 1-.8 14.1l-3.8 2.8M337 30.2a19.5 19.5 0 0 1 13.2 8.1 8.4 8.4 0 0 1-2.5 10.8l-2.2 1.6-2.7 1.4M337 29.5a20.5 20.5 0 0 1 13.8 8.2 8.6 8.6 0 0 1-2.4 11.2l-2.3 1.8M295 51.2a15.3 15.3 0 0 0 7.5 12.3 47.3 47.3 0 0 0 29.2 7.2 43.4 43.4 0 0 0 25.3-8.4 14.7 14.7 0 0 0 6-11.1M297.6 44.7a12 12 0 0 0 3.2 14.3 38 38 0 0 0 23.1 9.2 49 49 0 0 0 29.2-5.9 15.9 15.9 0 0 0 8.5-12.2 11.4 11.4 0 0 0-1.2-5.4M295 64.8a15.3 15.3 0 0 0 7.5 12.2 47.3 47.3 0 0 0 29.2 7.3 43.4 43.4 0 0 0 25.3-8.4 14.7 14.7 0 0 0 6-11.1" fill="none" stroke="#000" stroke-width=".31"/>
<!-- layer: Border -->
<path d="M0 0v12.7M15.7 9.7h400.3v260.1h-400.3zM215.9 3.3v6.4l-2.2-3.8h4.4l-2.2 3.8M9.4 139.7h6.3l-3.8-2.2v4.4l3.8-2.2M416 139.7l3.8 2.2v-4.4l-3.8 2.2h6.4M0 266.7v12.7h12.7M215.9 269.8l2.2 3.8h-4.4l2.2-3.8v6.3M419.1 279.4h12.7" fill="none" stroke="#000" stroke-width=".31"/>
<!-- layer: Titleblock -->
<path d="M219.4 206.3h196.6v63.5h-196.6zM286 206.3v63.5M286 222h130M219.4 257.1h66.6M219.4 250.7h196.6M295.4 250.7v12.7M327.1 250.7v12.7M403.3 250.7v12.7M219.4 263.4h196.6M320.8 263.4v6.4M371.6 263.4v6.4" fill="none" stroke="#000" stroke-width=".31"/>
<!-- layer: Hatching -->
<g fill="none" stroke="#000" stroke-width=".31">
<path d="M284 94.1l-2 2.1M288.5 94.1l-6.5 6.6M293 94.1l-11 11.1M297.5 94.1l-15.5 15.5M298 98.1l-26.1 26.1M258.3 119.9l-2.3 2.3M261.2 108l-2.6 2.7M265.1 108.6l-3.3 3.2M267.3 110.8l-2.7 2.8M271.7 111l-13.2 13.2M276.2 111l-13.2 13.2M280.7 111l-13.2 13.2"/>
<path d="M298 102.6l-21.6 21.6M298 107.1l-17.1 17.1M298.7 111l-13.3 13.2M303.1 111l-12.7 12.7M307.6 111l-13.2 13.2M312.1 111l-13.2 13.2M315.4 116.6l-7.5 7.6M317.9 118.7l-5.5 5.5M319.6 108l-16.2 16.2M321.3 119.8l-4.5 4.4M321.8 110.2l-.6 .6M259.2 136.9l-2.9 2.9"/>
<path d="M263.7 136.9l-3.8 3.8M268.2 136.9l-3.8 3.8M272.7 136.9l-3.8 3.8M277.2 136.9l-3.8 3.8M281.7 136.9l-3.8 3.8M286.2 136.9l-4.2 4.2M290.2 137.4l-8.2 8.2M295.2 136.9l-13.2 13.2M299.7 136.9l-17.7 17.6M304.1 136.9l-3.8 3.8M308.6 136.9l-3.8 3.8M313.1 136.9l-3.8 3.8"/>
<path d="M317.6 136.9l-3.8 3.8M322.1 136.9l-3.8 3.8M323.5 140l-.3 .3M323.9 121.6l-2.6 2.6M298 143l-14.7 14.7M298 147.5l-10.2 10.2M298 152l-5.7 5.7M298 156.5l-1.2 1.2"/>
</g>
<!-- layer: Annotations -->
<path d="M103.4 94.1h6.1v14M226.5 95.4h-3.1l-18.9 29.9M109.5 110.5v2.3M109.5 115.2v2.4M109.5 120v11.9M109.5 134.3v2.4M109.5 139v2.4M109.5 143.8v13.9h-6.1M198.7 159.9l6.9 6.7h3.1" fill="none" stroke="#000" stroke-width=".31"/>
<path d="M97.3 94.1l6.1-1v2.1zM204.1 125.1l.8 .5-2 2.3zM97.3 157.7l6.1-1v2.1zM196.6 157.7l2.5 1.8-.7 .7z" fill="#000" stroke="#000" stroke-width=".31"/>
<!-- layer: Center Lines -->
<g fill="none" stroke="#000" stroke-width=".31">
<path d="M98.4 53.4h8.4M108.6 53.4h1.8M109.5 42.3v8.4M109.5 52.5v1.8M109.5 56v8.4M112.1 53.4h8.4M100.1 130.6h6.7M108.6 130.6h1.8M109.5 121.2v6.7M109.5 129.6v1.8M109.5 133.2v6.8M112.1 130.6h6.8"/>
<path d="M186.7 130.6h7.2M195.6 130.6h1.8M196.6 120.7v7.2M196.6 129.6v1.8M196.6 133.2v7.2M199.2 130.6h7.2M109.5 213v8.4M98.4 224.1h8.4M108.6 224.1h1.8M109.5 223.2v1.8M109.5 226.7v8.4M112.1 224.1h8.4"/>
</g>
<!-- layer: Dimensions -->
<g fill="none" stroke="#000" stroke-width=".31">
<path d="M87.3 99.8v9.9M131.7 99.8v9.9M299.3 94.1h9.9M306.6 97.2v2.3M82 112.1a2.19 2.19 0 0 1 2.8-1.4 2.19 2.19 0 0 1 1.4 2.7h-3.1M84.2 110.6a2.19 2.19 0 0 1 2.1 2.2M84.7 110.6a2.19 2.19 0 0 1 1.5 2.7M90.3 102.3h11.9M116.7 102.3h11.9M132.4 118.5l.9 1.4 1.5 .5M132.4 117.1l.1 1.6 1 1.3M135.5 117.1h-3a2.55 2.55 0 0 0 1.6 3.2 2.55 2.55 0 0 0 3.2-1.7"/>
<path d="M148.6 108h16.2M151.1 111v5.1M161.3 102h3.1l.7 3M171.2 103v4M174.3 105.5h13.8M205 105.5h13.8M221.9 103v4M223.2 117.9h9.9M223.2 112.8h9.9M233.6 106.7h-3v3M299.3 111h9.9M306.6 105.7v2.2"/>
<path d="M313.5 111h25.8M317.3 108h22M336.8 114v3.1M339.9 101.9h-3.1v3M102.5 136.8l-11.6 10.5h-3.1M148.6 130.6h46.7M151.1 122.4v5.1M230.6 120.9v3.1M233.2 124l3.9 1.6h3.1M233.4 140l4.8 1.2M325.3 136.9h18.5M325.3 124.2h18.5"/>
<path d="M338.2 121.2h3v3M341.2 127.3v6.6M118.7 157.7h9.9M118.7 140.7h9.9M126.1 143.8v2.3M126.1 152.3v2.4M71.5 194.8h3l6.6 5.5M154.9 195.8h-3.1l-18.7 12.5"/>
</g>
<g fill="#000" stroke="#000" stroke-width=".31">
<path d="M306.6 94.1l.5 3.1h-1zM82 112.1l2.4-1.9 .5 .9zM85.9 112.5l.7 .7-2.5 1.8zM87.3 102.3l3-.5v1zM128.6 101.8l3.1 .5-3.1 .5zM132.1 116.7l2.8-1.4-2.2 2.2zM134.5 120l2.8-1.3-2.2 2.1zM151.1 108l.5 3h-1zM164.6 105.1l.9-.2 .2 3.1zM171.2 105.5l3.1-.5v1zM218.8 105l3.1 .5-3.1 .5zM230.1 109.7h1l-.5 3.1z"/>
<path d="M306.1 107.9h1l-.5 3.1zM336.8 111l.5 3h-1zM336.3 104.9h1l-.5 3.1zM102.2 136.5l2.6-1.7-2 2.4zM150.6 127.5h1l-.5 3.1zM230.6 117.9l.5 3h-1zM230.4 122.9l3 .7-.4 .9zM230.5 139.2l3 .3-.2 1zM340.7 133.9h1l-.5 3zM341.2 124.2l.5 3.1h-1zM125.6 154.7h1l-.5 3zM126.1 140.7l.5 3.1h-1z"/>
<path d="M81.4 199.9l2 2.4-2.6-1.6zM130.6 210l2.3-2.1 .5 .8z"/>
</g>
<g font-size="9.6">
<text x="87.3" y="97.2">A</text>
<text x="87.3" y="160.8">A</text>
<text x="265.2" y="186.2">SECTION A-A</text>
<text x="271" y="196.4">SCALE 4:1</text>
</g>
<g font-size="8.5">
<text x="287.3" y="219.5">RoseEngine_2</text>
<text x="287.3" y="234.5">Horizontal_CutterHead</text>
</g>
<g font-size="4.8">
<text x="227.8" y="96.9">8-32</text>
<text x="103.4" y="103.8">.437in</text>
<text x="143" y="103.5">R.0151in</text>
<text x="189.3" y="107">.4985in</text>
<text x="299.3" y="104.1">.1654in</text>
<text x="341" y="103.4">.0295in</text>
<text x="234.8" y="108.2">.0503in</text>
<text x="72.9" y="114.9">108°</text>
<text x="136.6" y="118.6">108°</text>
<text x="143.8" y="120.8">.2223in</text>
<text x="324.9" y="122.7">.125in</text>
<text x="241.3" y="127.1">R.02in</text>
<text x="239.3" y="142.7">R.02in</text>
<text x="71.3" y="148.6">Ø.125in</text>
<text x="118.8" y="150.7">.1675in</text>
<text x="210.1" y="168.1">4mm</text>
<text x="52.5" y="196.1">Ø.6689in</text>
<text x="156.2" y="197.1">Ø.5in</text>
</g>
<g font-size="4.3">
<text x="289.3" y="261.2">B</text>
<text x="301.2" y="268.1">4:1</text>
<text x="386.8" y="268.1">1/1</text>
</g>
<g font-size="3.5">
<text x="287.3" y="210.1">PROJECT</text>
<text x="287.3" y="225.8">TITLE</text>
<text x="220.7" y="255.2">APPROVED</text>
<text x="286.7" y="254.5">SIZE</text>
<text x="306.1" y="254.5">CODE</text>
<text x="328.4" y="254.5">DWG NO</text>
<text x="406" y="254.5">REV</text>
<text x="220.7" y="261.5">CHECKED</text>
<text x="220.7" y="267.9">DRAWN</text>
<text x="242" y="267.9">Ed French</text>
<text x="268.9" y="267.9">9/16/2020</text>
<text x="287.5" y="267.9">SCALE</text>
<text x="322.1" y="267.9">WEIGHT</text>
<text x="372.9" y="267.9">SHEET</text>
</g>
</svg>
